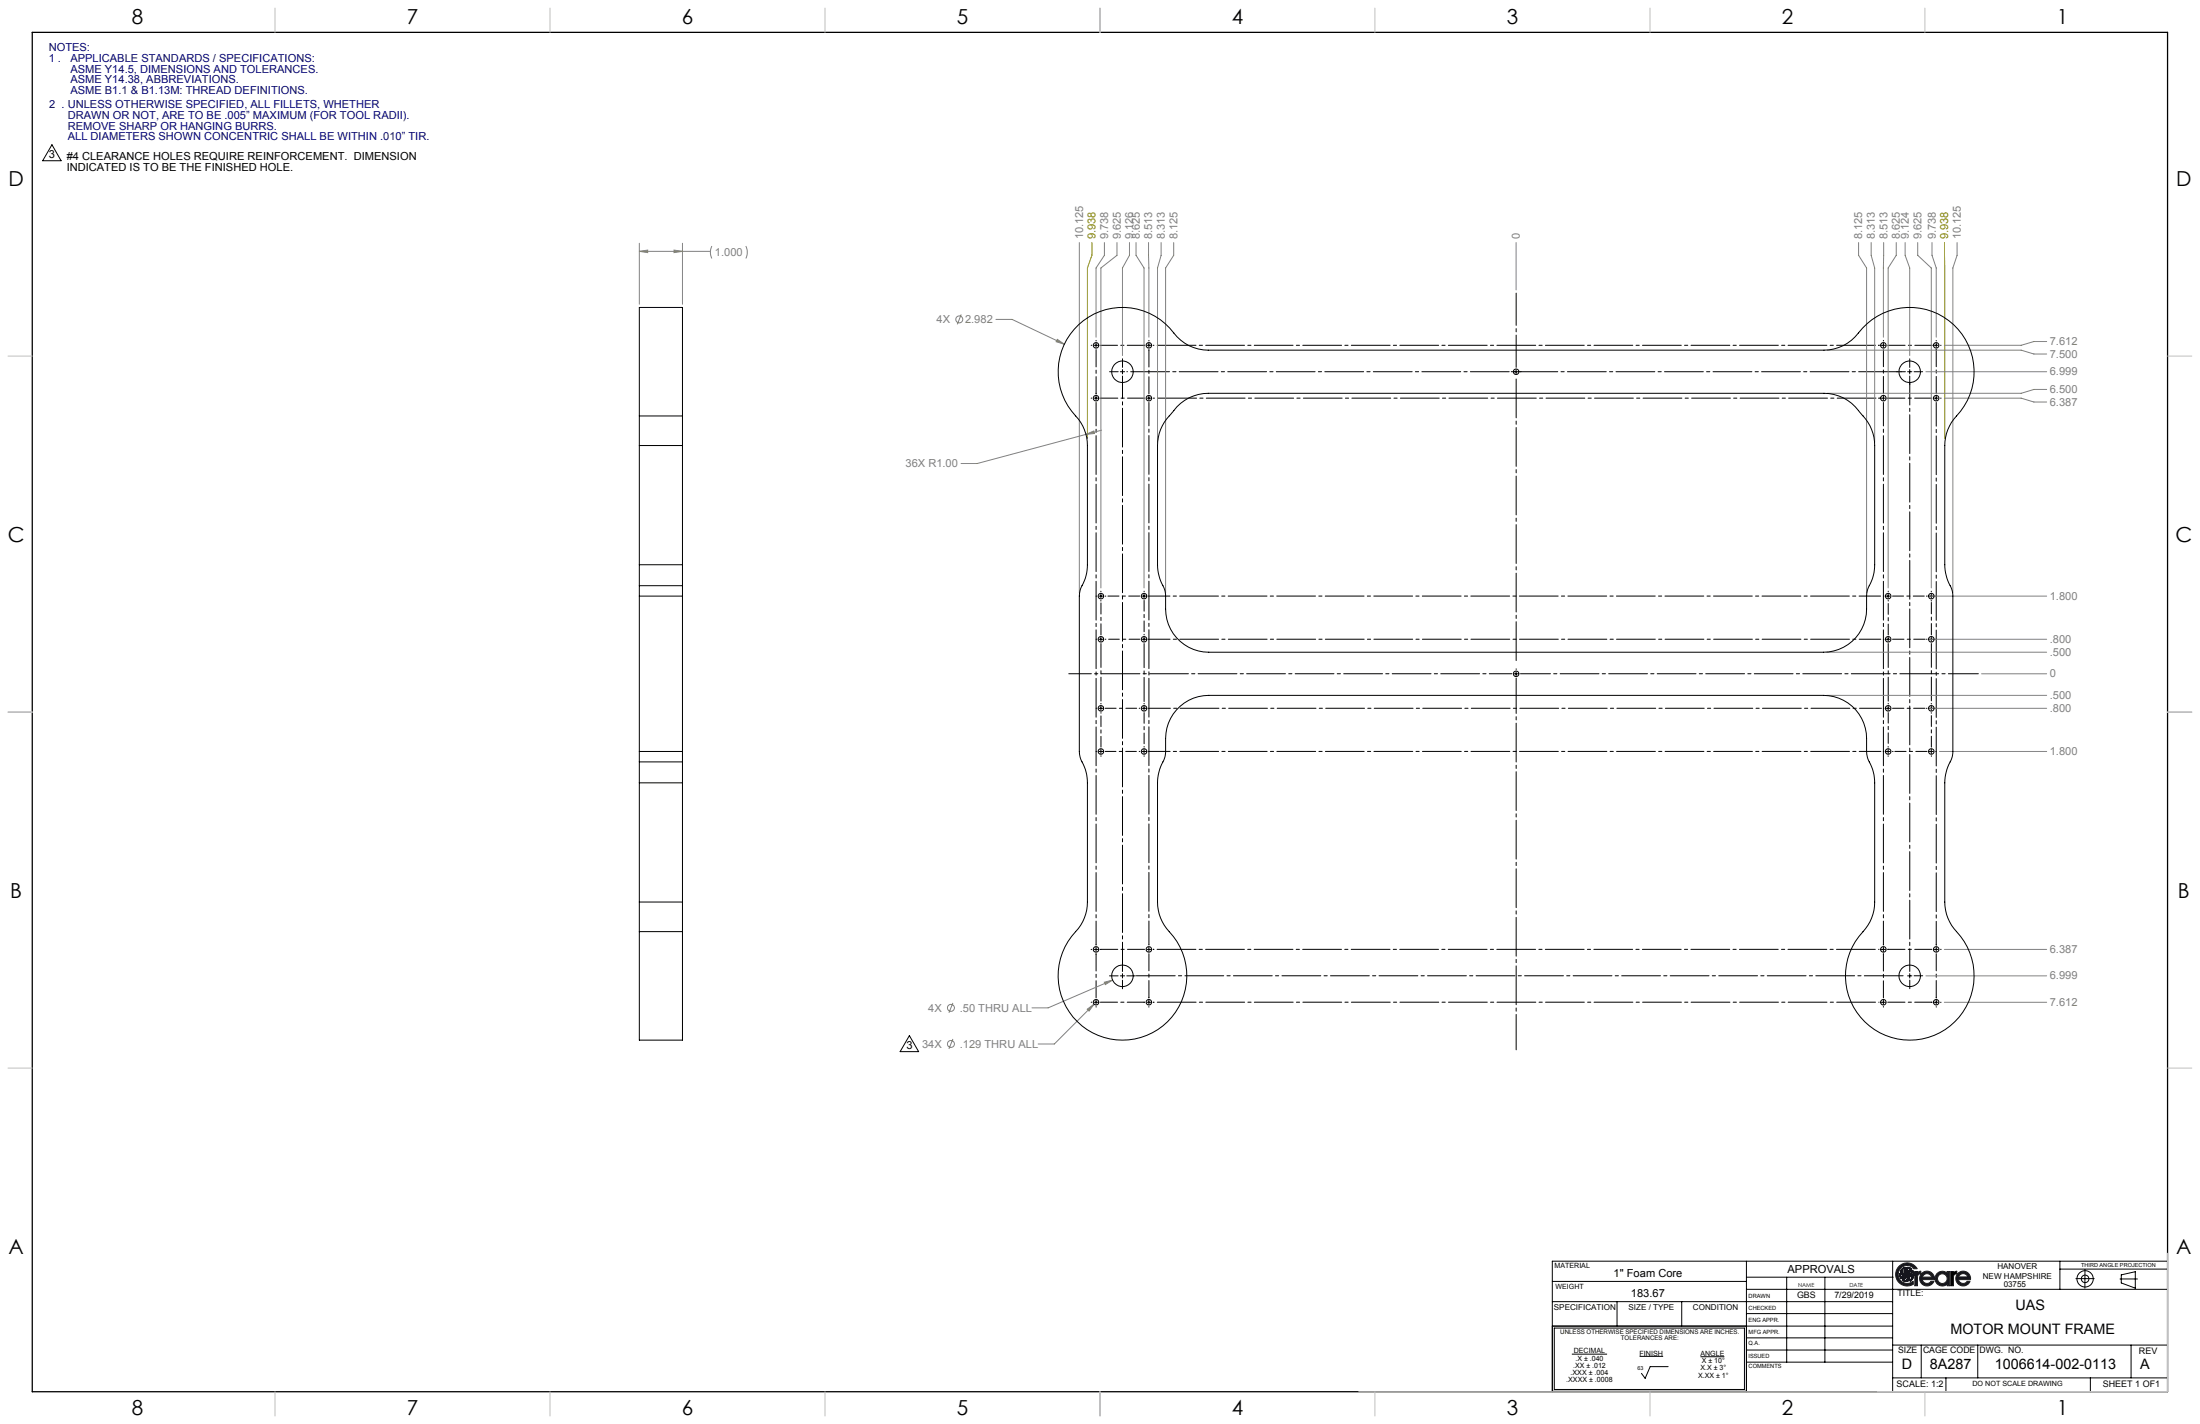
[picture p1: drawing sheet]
<svg xmlns="http://www.w3.org/2000/svg" width="864mm" height="559mm" viewBox="0 0 864 559" stroke-linecap="round" stroke-linejoin="round" font-family="sans-serif">
<g fill="none" stroke="#000" stroke-width=".39">
<path d="M685.6 494.9v51.2M743 494.9v51.2M808.6 494.9v11.1M808.6 498h42.3M818.4 498.3v7.2M850.9 494.9h-241.5v51.2M609.4 510.8h133.6M609.4 502.8h76.2M634.8 510.8v9.6M660.2 510.8v9.6M685.6 506h165.3M685.6 515.5h57.4"/>
<path d="M685.8 501.2h57.4M701.4 501.2v33.3M716.4 501.2v33.3M814.9 501.8h7.2M832.2 501.9h6.8M832.7 500.3l5.5-1.3v6.5l-5.5-2.1zM610.1 521.2h74.7v24.1h-74.7zM617 531.4h13.9M643.6 532.3h9.3M654.8 536.3h-7l-2 4.6-1.5-2M667.5 532.4h9.4M685.6 529.8h57.4"/>
<path d="M685.6 534.5h57.2M685.6 525h57.4M743 520.4h-133.6M743 527.8h107.9M754.2 527.8v12.9M776.4 527.8v12.9M836.5 527.8v12.9M609.4 546h76.2M743 540.7h107.9M763.9 540.7v5.4M820.6 540.7v5.4"/>
<circle cx="818.5" cy="501.9" r="3.2"/>
<circle cx="818.5" cy="501.8" r="1.48"/>
</g>
<g fill="none" stroke="#191924" stroke-width=".39">
<path d="M745.3 497a4.5 4.5 0 0 1 7.3 .9h-1.2a3.5 3.5 0 0 0-5-.4 3.5 3.5 0 0 0-.4 5 3.5 3.5 0 0 0 5 .3l.1 1.1a4.5 4.5 0 0 1-5.9-.9 4.5 4.5 0 0 1 .1-6zM745.7 500l.1 .9M745.8 500h.1M745.8 500l.4 .8M746.1 499.3l.1 .1M746.2 498.8l-.1 .1M746.2 498.8v.7M746.2 499.5l.9 1M746.2 498.7h.1M746.2 499.5v.1M746.2 499.7h.1M746.3 499.9h.1"/>
<path d="M746.4 498.2v.1M746.7 498.9l.1 .1M746.8 498.5v.8M746.8 499.3l.1 .1M746.8 498.2l-.1 .4M746.8 498.3v.1M746.9 499.4l.4 .5M746.9 498.2h-.1M747.2 499.8l.5 .3M747.2 497.7l-.7 .5-.3 .6M747.3 497.6h.1M747.3 497.7l-.4 .5"/>
<path d="M747.3 497.7h.1M747.5 499h.1M747.5 498.5v.1M747.6 498.3h.1M747.7 499.5h.1M747.7 498v.1M747.7 499.6h.1M747.8 497.8v.1M747.9 497.8a1.45 1.45 0 0 0 .4 2.3M747.9 497.7v.1M748.1 499.2l.3 .7 .1-.5M748.1 498.9v.1"/>
<path d="M748.2 498.5v.1M748.3 498.4h.1M748.4 497.5h-.2M748.6 497.3v.1M748.7 499.1h-.1M748.7 499.9h.1M748.7 497.9h.1M748.7 498.9l-.2 .6M748.8 498.9h-.1M748.8 499.5l-.1 .4M748.9 497.8l-.5 .4-.3 1.2M748.9 499.5h-.1"/>
<path d="M748.9 497.8h.1M749 499.4l-.1 .1M749.1 499.4l-.2 .1M749.2 497.3v.1M749.2 499.3l-.1 .1M749.2 498.5v.1M749.3 497.7h.1M749.3 497.4l.7 .3M749.3 497.4l-1.4 .3M749.4 498.4h.1M749.4 499.1h.9M749.4 499.1l-.3 .2"/>
<path d="M749.6 499.7h-.4M749.6 499.1h-.1M749.8 499.7h.1M749.8 498.3l-.1 .1M749.9 499.7l.5 .3M749.9 499.7l-1.2 .2M750 497.8h-1.1M750 497.8h.1M750.1 498.3v.1M750.1 499.1l.8 .3 .4 .8M750.2 499.9h.1M750.4 500h.1"/>
<path d="M750.4 498.4l.1 .1M750.4 498.4h-.8l-.8 .5M750.5 498.5l.4 .2M750.5 499.2h.1M750.7 498.5l.1 .2M750.9 498.7l.2 .3M750.9 499.5l.1 .1M750.9 498.8h.1M751 498.9l.1 .1M751.1 499.7h.1M751.1 499l.1 .2M751.2 499.2h.1"/>
<path d="M751.2 499.2l.1 .2M751.2 499.3l.1 .2M751.3 499.5h.1M751.3 499.5v.8M751.7 499h.9l.1 .4 1.3-.5v.9l-1 .4-.3 .6v3.7h-1zM754.3 499.8a2.86 2.86 0 0 1 3.4-.7 2.86 2.86 0 0 1 1.5 3h-4.5a1.44 1.44 0 0 0 1.5 1.5l1-.1 .8-.7h1.1a2.9 2.9 0 0 1-4.2 1.4 2.9 2.9 0 0 1-.6-4.4zM760.3 499.9a3.1 3.1 0 0 1 4.1-.5v-.4h1v5.5h-1l-.1-.5a2.94 2.94 0 0 1-3.9-.2 2.94 2.94 0 0 1-.1-3.9zM765.8 499h.9l.2 .4 1.2-.5v.9l-.9 .4-.4 .6v3.7h-.9zM768.5 499.8a2.84 2.84 0 0 1 3.4-.7 2.84 2.84 0 0 1 1.5 3h-4.6a1.92 1.92 0 0 0 1.5 1.5 1.92 1.92 0 0 0 1.9-.8h1.1a2.87 2.87 0 0 1-4.2 1.4 2.87 2.87 0 0 1-.6-4.4zM745.8 500.9l.3 .4M745.8 501l.1 .1M746 500.5v.1"/>
<path d="M746.1 501.4h.1M746.2 500.7v.1M746.2 500.8l.8 .4M746.3 500.9h.1M746.7 501.1h.1M746.8 500.3h.1M746.9 501.9h.1M747 502.4h.1M747 502.5l1.6 .3M747.1 502.4v.1M747.1 500.5h.1M747.1 500.5h.9"/>
<path d="M747.2 500.5h.1M747.3 501.9h.1M747.4 501.2h-.1M747.5 501.1h.1M747.6 501.8h.1M747.7 500.1h.6M747.7 502.8h.1M747.7 500.1h.1M747.8 502.8l.1 .1M747.9 501h-.1M747.9 501.7h-.1M747.9 500.5h-.1"/>
<path d="M748 500.5h.1M748 500.9h.1M748.1 500.8l-1.2 .4M748.1 502.4h.1M748.1 500.8h.1M748.3 500.6l-.2 .2M748.3 500.1h.1M748.3 500.6h.1M748.3 502.3v.1M748.4 500.3l-.4 .2M748.4 500.3h.1M748.4 500.3l-.1 .3"/>
<path d="M748.5 501.1l-.1 .1M748.5 501.1a1.37 1.37 0 0 1-2.2 .5l-.3-.4M748.5 501v.1M748.5 502.2h.1M748.5 500.9v.1M748.6 502.1l-.6 .4h-1M748.7 502h-.1M748.8 502.8l-.4 .1M748.8 501.8v.1M748.8 502.7v.1M748.8 501.7v.1M748.9 500.7l-.3-.4-.1 .6"/>
<path d="M748.9 500.7v.7l-.3 .7M748.9 500.7h.1M748.9 501.5h.1M749.1 500.4l.1 .1M749.3 500.1h.1M749.3 500.6l.2 .3M749.4 500.7l-.6-.5a1.23 1.23 0 0 1 1.5 .9M749.4 502.2h.1M749.4 500.8v.1M749.5 500.9v.1M749.5 501v.1a1.37 1.37 0 0 1-.7 1.6M749.5 501.8v.2"/>
<path d="M749.5 501.3l.1 .1M749.6 501.5l-.1 .1M749.6 500.2h.1M749.8 502.6h.1M749.8 500.4h.1M750.2 502.1l-.4 .4M750.2 502v.1M750.2 500.9h.1M750.3 501.1l-.1 .9M750.3 501.1h.1M750.3 501.8v.1M750.4 500l.1 .1a1.39 1.39 0 0 1 .1 2"/>
<path d="M750.7 502l-.8 .6M750.7 500.3v.1M750.8 501.8h-.1M750.8 500.5l.1 .2M750.9 501.6h.1M750.9 500.9l.1 .1M751 501.3h-.1M751 504h.1M751.3 500.2h.1M751.3 500.3h.1M755.1 500.3a1.83 1.83 0 0 1 3.1 .9h-3.6zM765.8 504.5h.1"/>
<path d="M769.4 500.3a1.9 1.9 0 0 1 3 .8h-3.6zM772.3 502.8h.1"/>
<circle cx="762.5" cy="501.7" r="1.9"/>
</g>
<path d="M12.7 12.7h838.2v533.4h-838.2z" fill="none" stroke="#000" stroke-width=".5"/>
<g fill="none" stroke="#c0c0c0" stroke-width=".39">
<path d="M108 3.2v9.5M215.9 3.2v9.5M323.8 3.2v9.5M431.8 3.2v9.5M539.7 3.2v9.5M647.7 3.2v9.5M755.6 3.2v9.5M3.1 139.7h9.6M850.9 139.7h9.5M3.1 279.4h9.6M850.9 279.4h9.5M3.1 419.1h9.6"/>
<path d="M850.9 419.1h9.5M850.9 491.8v54.3h-317.5M108 546.1v9.6M215.9 546.1v9.6M323.8 546.1v9.6M431.8 546.1v9.6M539.7 546.1v9.6M647.7 546.1v9.6M755.6 546.1v9.6"/>
</g>
<path d="M765.8 499h.9l.2 .4 1.2-.5v.9l-.8 .3-.5 .7v3.7h-1z" fill-rule="evenodd" fill="#000"/>
<g fill="#191924">
<path d="M745.3 497.1a4.5 4.5 0 0 0-.1 5.9 4.5 4.5 0 0 0 5.9 .9l-.1-1.1-.7 .4a3.5 3.5 0 0 1-4.7-1.3 3.5 3.5 0 0 1 1-4.7 3.5 3.5 0 0 1 4.8 .7h1.2a4.5 4.5 0 0 0-7.3-.8zM751.7 499v5.5h1v-3.7l.5-.7 .8-.3v-.9l-1.2 .5-.2-.4zM746.4 498.3l-.3 1 .3 .7 1.1 .6 .9-.3-.6 .7-.8 .2-.7-.3-.6-.9 .4 1.4 .7 .5h.7l1-1a.3 .3 0 0 1 .1-.4 .3 .3 0 0 1 .4 .1 .3 .3 0 0 1-.1 .4l-.4 1.2-1.5 .3 1.4 .4 .9-.5 .2-1.3-.7-1 .9 .2 .5 .6 .1 .8-.5 .9 .6-.4 .6-.9-.3-1-.9-.6-1.1 .2 .5-.6 .9-.3 .8 .4 .4 .9v-.8l-.4-.8-.8-.4-1.1 .4-.4 .6a.3 .3 0 0 1-.1 .4 .3 .3 0 0 1-.4 0 .3 .3 0 0 1 0-.4l.5-1.3 1.4-.2-.8-.5-1.3 .5-.4 1.2 .8 1.1-.9-.1-.6-.7-.1-.7 .6-1z" fill-rule="evenodd"/>
<path d="M755.2 500.3l.8-.4h1l.9 .6 .3 .6-3.6 .1zM754.3 499.7l-.7 1.2-.1 1 .4 1.2 .6 .8 1 .6 1.3 .1 1.9-1 .4-.8h-1.1l-.8 .7-1 .1-1.1-.5-.5-.9 4.7-.1-.2-1.5-.8-1.1-1.1-.6-1-.1-.9 .2zM769.2 500.4l.6-.4 1.2-.2 .8 .4 .6 .9h-3.6zM768.4 499.9l-.5 .9-.1 1.2 .3 1.2 .7 .8 .9 .5 1.3 .1 1.2-.4 .9-.9 .2-.5h-1.1l-.9 .8h-1.3l-.9-.7-.3-.8h4.7l-.1-1.4-1.1-1.3-1.1-.5h-1.1zM760.6 501.7a1.91 1.91 0 0 1 3.8 0 1.91 1.91 0 0 1-3.8 0zM760.6 499.6l-.8 1.1-.2 .8 .5 2 .9 .8 1 .3 1.4-.1 .8-.5 .2 .5h1v-5.5h-1l-.2 .5-.8-.5-1.4-.1z" fill-rule="evenodd"/>
</g>
<g fill="none" stroke="#808080" stroke-width=".39">
<path d="M251 98.6l3.2-.5v1zM251 95.5v23.9M251 98.6h27.9M264.6 98.1l3.3 .5-3.3 .5zM267.9 95.5v23.9M279.4 96.6l-.5 1.9 .1 1.7 .4 1.2M292.8 96.6l.5 1.9v1.3l-.5 1.6M423.7 95.2v137.5M433.5 95.2v5l-3.3 5v27.1M438.5 95.2v5l-6.3 5v125.5M443.4 95.2v5l-2.8 5v34.3M445.9 95.2v5l3.2 5v125.5"/>
<path d="M450.8 95.2l.2 37.1M455.8 95.2v5l-1.4 5v68.3M460.7 95.2v5l-3.1 5v127.5M595.1 95.2v18.6M729.6 95.2v5l3.1 5v127.5M734.5 95.2v5l1.4 5v68.3M739.4 95.2l-.1 37.1M744.4 95.2v5l-3.2 5v125.5M747.9 95.2v5l1.8 5v34.3M752.8 95.2v5l5.3 5v125.5M758.4 95.2v5l1.7 5v27.1M768.2 95.2v5l-1.6 5v127.5"/>
<path d="M377.3 123.4l-1.5 3.9M390.9 125.3h6.4l20.5 9.8M415 133.2l2.8 1.9-3.2-1zM717.3 137.4h76.1l5 1.5h5M803.4 134h-5l-5 1.5h-30.2M756 145.9h47.4M763.2 156.2h30.2l5 1.6h5M803.4 152.8h-5l-5 1.5h-76.1M426.3 170.5l3.1-1.4 .2 1zM426.3 170.5l-42.7 11.4h-6.3M432.4 168.8l-6.1 1.7M756.6 233.9h46.8"/>
<path d="M717.1 255.9h86.3M757 250.9h46.4M717.1 272.9h86.3M756.9 278h46.5M777.8 264.4h25.6M761.3 294.9h42.1M763.2 372.6h40.2M374.1 393.6l-1.6 3.8M426.8 396l2.7-1.9-2 2.7zM429.5 394.1l-15.6 15.6h-6.4M433.5 385.4l3.2-.8-2.8 1.8zM436.7 384.6l-25.3 10.9h-6.3"/>
<path d="M756 382.9h47.4M763.2 393.3h40.2M374.1 407.7l-1.6 3.9"/>
<circle cx="376.6" cy="125.3" r="1.36"/>
<circle cx="373.3" cy="395.5" r="1.36"/>
<circle cx="373.3" cy="409.7" r="1.36"/>
</g>
<path d="M749.7 381.2v-231.2" fill="none" stroke="#000" stroke-width=".39" stroke-dasharray="15.2 1.3 1.3 1.3" stroke-dashoffset="6.3"/>
<path d="M748 382.9h-302.8" fill="none" stroke="#000" stroke-width=".39" stroke-dasharray="15.2 1.3 1.3 1.3" stroke-dashoffset="-.9"/>
<g fill="none" stroke="#000" stroke-width=".39" stroke-dasharray="15.2 1.3 1.3 1.3">
<path d="M428.6 135.5h-.3M430.3 133.8v-.2M449.3 135.5h-.2M451 133.8v-.2M451 137.2v.2M737.6 135.5h-.2M739.3 133.8v-.2M428.6 156.2h-.3M430.3 154.5v-.2M432 156.2h.2M438.9 145.9h-3.3M440.6 144.2v-3.4"/>
<path d="M593.5 145.9h-.3M596.9 145.9h.2M737.6 156.2h-.2M739.3 154.5v-.2M741 156.2h.3M761.8 156.2h.2M449.1 232.2v-.2M739.5 233.9h-.2M741.2 232.2v-.2M741.2 235.6v.2M430.5 250.8h-.3M433.9 250.8h.2"/>
<path d="M449.1 249.1v-.2M739.5 250.8h-.2M756.5 250.8h-.3M759.8 250.8h.3M430.5 277.9h-.3M432.2 276.2v-.2M432.2 279.6v.3M447.4 277.9h-.2M449.1 276.2v-.2M595.2 262.7v-.2M739.5 277.9h-.2M741.2 276.2v-.2"/>
<path d="M430.5 294.9h-.3M432.2 296.6v.2M447.4 294.9h-.2M449.1 293.2v-.3M449.1 296.6v.2M758.1 296.6v.2M759.8 294.9h.3M451 370.8v-.2M452.7 372.5h.2M739.3 370.8v-.2M739.3 374.2v.3M741 372.5h.3"/>
<path d="M760.1 370.8v-.2M761.8 372.5h.2M428.6 393.3h-.3M430.3 395v.2M739.3 395v.2M749.7 384.6v3.4M751.4 382.9h3.3"/>
</g>
<path d="M440.6 147.6v231M593.5 264.4h-174" fill="none" stroke="#000" stroke-width=".39" stroke-dasharray="15.2 1.3 1.3 1.3" stroke-dashoffset="6.4"/>
<path d="M442.3 145.9h304.1M737.6 372.5h-284.9" fill="none" stroke="#000" stroke-width=".39" stroke-dasharray="15.2 1.3 1.3 1.3" stroke-dashoffset="-1.5"/>
<g fill="none" stroke="#000" stroke-width=".39" stroke-dasharray="15.2 1.3 1.3 1.3" stroke-dashoffset="8.5">
<path d="M430.3 137.2v17.4M432 135.5h17.2M739.3 137.2v17.2M449.3 156.2h-17.2M451 154.5v-17.2M758.4 156.2h-17.4M449.3 372.5h-17.2M451 374.2v17.3M758.4 372.5h-17.4M760.1 374.2v17.3M430.3 391.6v-17.3M432 393.3h17.2"/>
<path d="M739.3 391.6v-17.2M741 393.3h17.4"/>
</g>
<path d="M737.6 393.3h-284.7" fill="none" stroke="#000" stroke-width=".39" stroke-dasharray="15.2 1.3 1.3 1.3" stroke-dashoffset="-1.4"/>
<path d="M741 135.5h17.5M760.1 154.5v-17.4" fill="none" stroke="#000" stroke-width=".39" stroke-dasharray="15.2 1.3 1.3 1.3" stroke-dashoffset="8.4"/>
<path d="M760.1 157.9v213M432.2 252.5v22.6M758.1 252.5v22.5" fill="none" stroke="#000" stroke-width=".39" stroke-dasharray="15.2 1.3 1.3 1.3" stroke-dashoffset="5.9"/>
<path d="M452.7 135.5h285" fill="none" stroke="#000" stroke-width=".39" stroke-dasharray="15.2 1.3 1.3 1.3" stroke-dashoffset="-1.6"/>
<path d="M451 157.9v212.7" fill="none" stroke="#000" stroke-width=".39" stroke-dasharray="15.2 1.3 1.3 1.3" stroke-dashoffset="6.1"/>
<path d="M452.7 156.2h285.5" fill="none" stroke="#000" stroke-width=".39" stroke-dasharray="15.2 1.3 1.3 1.3" stroke-dashoffset="-1.8"/>
<path d="M430.3 157.9v212.8M739.3 157.9v212.8" fill="none" stroke="#000" stroke-width=".39" stroke-dasharray="15.2 1.3 1.3 1.3" stroke-dashoffset="6"/>
<path d="M450.8 250.8h287.5M450.8 294.9h287.5" fill="none" stroke="#000" stroke-width=".39" stroke-dasharray="15.2 1.3 1.3 1.3" stroke-dashoffset="6.7"/>
<path d="M449.1 235.6v12.3M447.4 250.8h-12.2M741.2 249.1v-12.3M433.9 277.9h12.3M449.1 279.6v12.3M432.2 293.2v-12.3M433.9 294.9h12.2M758.1 293.2v-12.4" fill="none" stroke="#000" stroke-width=".39" stroke-dasharray="15.2 1.3 1.3 1.3" stroke-dashoffset="11"/>
<path d="M450.8 277.9h287.8" fill="none" stroke="#000" stroke-width=".39" stroke-dasharray="15.2 1.3 1.3 1.3" stroke-dashoffset="6.6"/>
<path d="M449.1 252.5v22.8M741.2 252.5v22.6" fill="none" stroke="#000" stroke-width=".39" stroke-dasharray="15.2 1.3 1.3 1.3" stroke-dashoffset="5.8"/>
<path d="M447.4 233.9h-12.5M742.9 233.9h12.5M432.2 249.1v-12.5" fill="none" stroke="#000" stroke-width=".39" stroke-dasharray="15.2 1.3 1.3 1.3" stroke-dashoffset="10.9"/>
<path d="M450.8 233.9h287.4" fill="none" stroke="#000" stroke-width=".39" stroke-dasharray="15.2 1.3 1.3 1.3" stroke-dashoffset="6.8"/>
<path d="M758.1 249.1v-12.7M742.9 277.9h12.7M756.5 294.9h-12.7" fill="none" stroke="#000" stroke-width=".39" stroke-dasharray="15.2 1.3 1.3 1.3" stroke-dashoffset="10.8"/>
<path d="M741.2 279.6v12.1" fill="none" stroke="#000" stroke-width=".39" stroke-dasharray="15.2 1.3 1.3 1.3" stroke-dashoffset="11.1"/>
<path d="M742.9 250.8h12.8" fill="none" stroke="#000" stroke-width=".39" stroke-dasharray="15.2 1.3 1.3 1.3" stroke-dashoffset="10.7"/>
<path d="M595.2 144.2v-29.2" fill="none" stroke="#000" stroke-width=".39" stroke-dasharray="15.2 1.3 1.3 1.3" stroke-dashoffset="2.6"/>
<path d="M595.2 147.5v112.9" fill="none" stroke="#000" stroke-width=".39" stroke-dasharray="15.2 1.3 1.3 1.3" stroke-dashoffset="-1.2"/>
<path d="M595.2 266.1v145.9" fill="none" stroke="#000" stroke-width=".39" stroke-dasharray="15.2 1.3 1.3 1.3" stroke-dashoffset="1.4"/>
<path d="M596.9 264.4h179.7" fill="none" stroke="#000" stroke-width=".39" stroke-dasharray="15.2 1.3 1.3 1.3" stroke-dashoffset="3.5"/>
<g fill="none" stroke="#000" stroke-width=".39">
<path d="M20.4 56.8l3.6 6.3h-7.2zM429.4 135.5h1.7M430.2 134.7v1.6M450.1 135.5h1.7M451 134.7v1.6M738.5 135.5h1.7M739.3 134.7v1.6M758.1 135.5h.3M759.2 135.5h1.7M760.1 133.6v.2M760.1 134.7v1.6M760.1 137.2v.2"/>
<path d="M761.8 135.5h.2M429.4 156.2h1.7M430.2 155.4v1.7M439.8 145.9h1.7M440.6 145v1.7M450.1 156.2h1.7M451 155.4v1.7M594.3 145.9h1.7M595.1 145v1.7M738.5 156.2h1.7M739.3 155.4v1.7M744.6 145.9h3.4"/>
<path d="M748.8 145.9h1.7M749.7 140.8v3.4M749.7 145v1.7M749.7 147.6v3.4M751.3 145.9h3.4M759.2 156.2h1.7M760.1 155.4v1.7M430.2 233.9h.3M431.3 233.9h1.7M432.2 232v.2M432.2 233.1v1.7M432.2 235.6v.3"/>
<path d="M433.8 233.9h.3M448.2 233.9h1.7M449.1 233.1v1.7M740.3 233.9h1.7M741.2 233.1v1.7M756.2 233.9h.2M757.3 233.9h1.7M758.1 232v.2M758.1 233.1v1.7M758.1 235.6v.3M759.8 233.9h.3M431.3 250.9h1.7"/>
<path d="M432.2 250v1.7M448.2 250.9h1.7M449.1 250v1.7M740.3 250.9h1.7M741.2 250v1.7M757.3 250.9h1.7M758.1 250v1.7M431.3 278h1.7M432.2 277.1v1.7M448.2 278h1.7M449.1 277.1v1.7M594.3 264.4h1.7"/>
<path d="M595.1 263.6v1.7M740.3 278h1.7M741.2 277.1v1.7M756.2 278h.2M757.3 278h1.7M758.1 276v.3M758.1 277.1v1.7M758.1 279.6v.3M759.8 278h.3M431.3 294.9h1.7M432.2 294v1.7M448.2 294.9h1.7"/>
<path d="M449.1 294v1.7M739.2 294.9h.3M740.3 294.9h1.7M741.2 292.9v.3M741.2 294v1.7M741.2 296.6v.2M742.9 294.9h.2M757.3 294.9h1.7M758.1 294v1.7M428.3 372.6h.3M429.4 372.6h1.7M430.2 370.6v.3"/>
<path d="M430.2 371.7v1.7M430.2 374.3v.2M431.9 372.6h.3M440.6 377.9v3.3M450.1 372.6h1.7M451 371.7v1.7M738.5 372.6h1.7M739.3 371.7v1.7M759.2 372.6h1.7M760.1 371.7v1.7M429.4 393.3h1.7M430.2 392.5v1.7"/>
<path d="M435.5 382.9h3.4M439.8 382.9h1.7M440.6 382.1v1.7M440.6 384.6v3.4M442.3 382.9h3.4M449.1 393.3h.2M450.1 393.3h1.7M451 391.4v.2M451 392.5v1.7M451 395v.2M452.7 393.3h.2M738.5 393.3h1.7"/>
<path d="M739.3 392.5v1.7M748.8 382.9h1.7M749.7 382.1v1.7M758.1 393.3h.3M759.2 393.3h1.7M760.1 391.4v.2M760.1 392.5v1.7M760.1 395v.2M761.8 393.3h.2M357 406.4l3.6 6.3h-7.3z"/>
</g>
<path d="M428.6 95.2v5l-1.7 5v66.8M763.3 95.2l.1 76.8" fill="none" stroke="#808000" stroke-width=".39"/>
<path d="M426.8 396l.7 .8 2-2.7zM433.5 385.4l.4 1 2.8-1.8zM415 133.2l-.4 .9 3.2 1zM426.3 170.5l3.3-.4-.2-1zM264.6 98.1l3.3 .5-3.3 .5zM251 98.6l3.2-.5v1z" fill="#808080"/>
<g fill="none" stroke="#000" stroke-width=".39">
<path d="M423.4 127.4a25.5 25.5 0 0 1 38.6 4.8 16.7 16.7 0 0 0 12.3 5.2h241.7a16.8 16.8 0 0 0 13.5-6.7 25.3 25.3 0 0 1 37.1-3.5 25.3 25.3 0 0 1 .4 37.2l-.9 1.3a17 17 0 0 0-2.7 9.1v46.8a23.6 23.6 0 0 0 2.9 10.2l.3 1.6v62l-.6 2.6a18.5 18.5 0 0 0-2.6 9.2v46.8a18.4 18.4 0 0 0 6.2 13.5 25.3 25.3 0 0 1-4 34.9 25.3 25.3 0 0 1-35-2.9 25.3 25.3 0 0 1 1.7-35.1 16.9 16.9 0 0 0 3.6-10.4v-46.8a19.2 19.2 0 0 0-2.8-9.7l-.4-2.6a22.9 22.9 0 0 0-1.9-13 16.9 16.9 0 0 0-15-9h-241.3a17 17 0 0 0-16.9 16.9v5.6l-.6 2.6a18.5 18.5 0 0 0-2.6 9.2v46.8a18.4 18.4 0 0 0 6.2 13.5 25.3 25.3 0 0 1-4 34.9 25.3 25.3 0 0 1-35.1-2.9 25.3 25.3 0 0 1 1.8-35.1 17.1 17.1 0 0 0 3.6-10.4v-46.8a19.2 19.2 0 0 0-2.8-9.7l-.4-2.6v-61.5a11.9 11.9 0 0 1 2-5.5l.9-3.1 .3-3.2v-46.8a16.9 16.9 0 0 0-4.7-11.6 25.3 25.3 0 0 1 1.2-35.8zM462 159.6a16.9 16.9 0 0 1 12.3-5.3h241.7a18.7 18.7 0 0 1 14.8 8.4 16.8 16.8 0 0 1 5.1 12.1v46.8a19.2 19.2 0 0 1-2.8 9.7l-.4 2.6a22.9 22.9 0 0 1-1.9 13 16.9 16.9 0 0 1-15 9h-241.3a17 17 0 0 1-16.9-16.9v-5.6l-.6-2.6a18.5 18.5 0 0 1-2.6-9.2v-46.8a19.9 19.9 0 0 1 6.2-13.4zM251 163.2v-42.6h16.9v42.6M251 163.2v11.6M251 163.2h16.9M251 174.8h16.9M251 174.8v46.8M267.9 163.2v11.6M267.9 174.8v46.8M251 229.8v4.1M251 221.6v8.2M251 233.9h16.9"/>
<path d="M251 233.9v61M251 229.8h16.9M251 221.6h16.9M267.9 229.8v4.1M267.9 221.6v8.2M267.9 233.9v61M251 294.9v4.1M251 299v8.2M251 294.9h16.9M251 299h16.9M267.9 294.9v4.1M267.9 299v8.2"/>
<path d="M251 307.2v46.8M251 307.2h16.9M267.9 307.2v46.8M251 354v11.6M251 354h16.9M267.9 354v11.6M251 365.6v42.6h16.9v-42.6M251 365.6h16.9"/>
<circle cx="430.3" cy="135.5" r="1.09"/>
<circle cx="451" cy="135.5" r="1.09"/>
<circle cx="739.3" cy="135.5" r="1.09"/>
<circle cx="760" cy="135.5" r="1.08"/>
<circle cx="430.2" cy="156.3" r="1.1"/>
<circle cx="440.6" cy="145.9" r="4.2"/>
<circle cx="451" cy="156.3" r="1.1"/>
<circle cx="595.1" cy="145.9" r="1.09"/>
<circle cx="739.3" cy="156.3" r="1.1"/>
<circle cx="749.7" cy="145.9" r="4.2"/>
<circle cx="760.1" cy="156.3" r="1.09"/>
<circle cx="432.1" cy="233.9" r="1.1"/>
<circle cx="449.1" cy="233.9" r="1.1"/>
<circle cx="741.2" cy="233.9" r="1.1"/>
<circle cx="758.1" cy="233.9" r="1.1"/>
<circle cx="432.1" cy="250.9" r="1.1"/>
<circle cx="449.1" cy="250.9" r="1.1"/>
<circle cx="741.2" cy="250.9" r="1.1"/>
<circle cx="758.1" cy="250.9" r="1.1"/>
<circle cx="432.2" cy="278" r="1.09"/>
<circle cx="449.1" cy="278" r="1.09"/>
<circle cx="595.1" cy="264.4" r="1.09"/>
<circle cx="741.2" cy="278" r="1.09"/>
<circle cx="758.1" cy="278" r="1.09"/>
<circle cx="432.2" cy="294.9" r="1.09"/>
<circle cx="449.1" cy="294.9" r="1.09"/>
<circle cx="741.2" cy="294.9" r="1.09"/>
<circle cx="758.1" cy="294.9" r="1.09"/>
<circle cx="430.2" cy="372.6" r="1.1"/>
<circle cx="451" cy="372.6" r="1.1"/>
<circle cx="739.3" cy="372.6" r="1.1"/>
<circle cx="760.1" cy="372.6" r="1.09"/>
<circle cx="430.3" cy="393.3" r="1.09"/>
<circle cx="440.6" cy="382.9" r="4.2"/>
<circle cx="451" cy="393.3" r="1.09"/>
<circle cx="739.3" cy="393.3" r="1.09"/>
<circle cx="749.7" cy="382.9" r="4.2"/>
<circle cx="760" cy="393.3" r="1.08"/>
</g>
<g font-size="8.1">
<text x="51.7" y="9.3">8</text>
<text x="159.7" y="9.3">7</text>
<text x="267.6" y="9.3">6</text>
<text x="375.5" y="9.3">5</text>
<text x="483.5" y="9.3">4</text>
<text x="591.4" y="9.3">3</text>
<text x="699.4" y="9.3">2</text>
<text x="807.3" y="9.3">1</text>
<text x="3.3" y="72.8">D</text>
<text x="854.2" y="72.8">D</text>
<text x="3" y="212.5">C</text>
<text x="853.9" y="212.5">C</text>
<text x="4" y="352.2">B</text>
<text x="854.9" y="352.2">B</text>
<text x="3.3" y="491.9">A</text>
<text x="854.2" y="491.9">A</text>
<text x="51.7" y="555.4">8</text>
<text x="159.7" y="555.4">7</text>
<text x="267.6" y="555.4">6</text>
<text x="375.5" y="555.4">5</text>
<text x="483.5" y="555.4">4</text>
<text x="591.4" y="555.4">3</text>
<text x="699.4" y="555.4">2</text>
<text x="807.3" y="555.4">1</text>
</g>
<g font-size="5.6">
<text x="791.2" y="514.1">UAS</text>
<text x="765.6" y="523.6">MOTOR MOUNT FRAME</text>
<text x="746.5" y="537.3">D</text>
<text x="757.6" y="537.3">8A287</text>
<text x="783" y="537.3">1006614-002-0113</text>
<text x="840.1" y="537.3">A</text>
</g>
<g font-size="4.4" fill="#000080">
<text x="19.1" y="20.2">NOTES:</text>
<text x="19.1" y="24.3">1 .</text>
<text x="27.6" y="28.5">ASME Y14.5, DIMENSIONS AND TOLERANCES.</text>
<text x="27.6" y="24.3">APPLICABLE STANDARDS / SPECIFICATIONS:</text>
<text x="27.6" y="32.7">ASME Y14.38, ABBREVIATIONS.</text>
<text x="27.6" y="36.9">ASME B1.1 &amp; B1.13M: THREAD DEFINITIONS.</text>
<text x="19.3" y="42.5">2 . UNLESS OTHERWISE SPECIFIED, ALL FILLETS, WHETHER</text>
<text x="26.6" y="46.7">DRAWN OR NOT, ARE TO BE .005” MAXIMUM (FOR TOOL RADII).</text>
<text x="26.6" y="50.9">REMOVE SHARP OR HANGING BURRS.</text>
<text x="26.6" y="55">ALL DIAMETERS SHOWN CONCENTRIC SHALL BE WITHIN .010” TIR.</text>
</g>
<g font-size="4.4">
<text x="19.2" y="62.1">3</text>
<text x="26.2" y="62.8">#4 CLEARANCE HOLES REQUIRE REINFORCEMENT. DIMENSION</text>
<text x="26.2" y="67">INDICATED IS TO BE THE FINISHED HOLE.</text>
<text x="355.8" y="411.7">3</text>
<text x="633.4" y="501">1&quot; Foam Core</text>
<text x="701.7" y="499.6">APPROVALS</text>
<text x="640.2" y="509.1">183.67</text>
</g>
<g font-size="4.4" fill="#808080">
<text x="425.2" y="93.9" transform="rotate(-90 425.2 93.9)">10.125</text>
<text x="435" y="93.9" transform="rotate(-90 435 93.9)">9.738</text>
<text x="439.9" y="93.9" transform="rotate(-90 439.9 93.9)">9.625</text>
<text x="444.9" y="93.9" transform="rotate(-90 444.9 93.9)">9.126</text>
<text x="447.4" y="93.9" transform="rotate(-90 447.4 93.9)">8.625</text>
<text x="452.3" y="93.9" transform="rotate(-90 452.3 93.9)">8.513</text>
<text x="457.3" y="93.9" transform="rotate(-90 457.3 93.9)">8.313</text>
<text x="462.2" y="93.9" transform="rotate(-90 462.2 93.9)">8.125</text>
<text x="596.6" y="93.9" transform="rotate(-90 596.6 93.9)">0</text>
<text x="731" y="93.9" transform="rotate(-90 731 93.9)">8.125</text>
<text x="736" y="93.9" transform="rotate(-90 736 93.9)">8.313</text>
<text x="740.9" y="93.9" transform="rotate(-90 740.9 93.9)">8.513</text>
<text x="745.8" y="93.9" transform="rotate(-90 745.8 93.9)">8.625</text>
<text x="749.3" y="93.9" transform="rotate(-90 749.3 93.9)">9.124</text>
<text x="754.3" y="93.9" transform="rotate(-90 754.3 93.9)">9.625</text>
<text x="759.9" y="93.9" transform="rotate(-90 759.9 93.9)">9.738</text>
<text x="769.7" y="93.9" transform="rotate(-90 769.7 93.9)">10.125</text>
<text x="280.7" y="100.4">1.000</text>
<text x="367.7" y="126.8">4X</text>
<text x="378.8" y="126.8">2.982</text>
<text x="804.6" y="135.4">7.612</text>
<text x="804.6" y="140.4">7.500</text>
<text x="804.6" y="147.3">6.999</text>
<text x="804.6" y="154.3">6.500</text>
<text x="804.6" y="159.2">6.387</text>
<text x="355.4" y="183.3">36X R1.00</text>
<text x="804.6" y="235.4">1.800</text>
<text x="804.6" y="252.3">.800</text>
<text x="804.6" y="257.4">.500</text>
<text x="804.6" y="265.9">0</text>
<text x="804.6" y="274.3">.500</text>
<text x="804.6" y="279.4">.800</text>
<text x="804.6" y="296.3">1.800</text>
<text x="804.6" y="374">6.387</text>
<text x="804.6" y="384.4">6.999</text>
<text x="804.6" y="394.7">7.612</text>
<text x="364.4" y="396.9">4X</text>
<text x="376.8" y="396.9">.50 THRU ALL</text>
<text x="361.9" y="411.1">34X</text>
<text x="376.8" y="411.1">.129 THRU ALL</text>
</g>
<g font-size="4.4" fill="#808000">
<text x="430.1" y="93.9" transform="rotate(-90 430.1 93.9)">9.938</text>
<text x="764.8" y="93.9" transform="rotate(-90 764.8 93.9)">9.938</text>
</g>
<g font-size="3.5">
<text x="705.4" y="509.4">GBS</text>
<text x="720.1" y="509.3">7/29/2019</text>
<text x="744.9" y="508.7">TITLE:</text>
<text x="745.1" y="531">SIZE</text>
<text x="754.9" y="531">CAGE CODE</text>
<text x="777.1" y="531">DWG. NO.</text>
<text x="839.7" y="531.3">REV</text>
<text x="744.5" y="544.3">SCALE: 1:2</text>
<text x="825.4" y="544.3">SHEET 1 OF1</text>
</g>
<g font-size="3.2">
<text x="778.3" y="501.8">NEW HAMPSHIRE</text>
<text x="784.1" y="498.1">HANOVER</text>
<text x="786.5" y="505">03755</text>
<text x="610" y="514.2">SPECIFICATION</text>
<text x="639.3" y="514.2">SIZE / TYPE</text>
<text x="664.6" y="514.2">CONDITION</text>
</g>
<g font-size="2.8">
<text x="610.3" y="497.7">MATERIAL</text>
<text x="610.7" y="506">WEIGHT</text>
<text x="617.8" y="531.1">DECIMAL</text>
<text x="618.4" y="533.9">.X ± .040</text>
<text x="643.6" y="531.9">FINISH</text>
<text x="667.5" y="532.1">ANGLE</text>
<text x="616.5" y="539.5">.XXX ± .004</text>
<text x="617.5" y="536.7">.XX ± .012</text>
<text x="667.5" y="537.7">X.X ± 3°</text>
<text x="668.1" y="534.9">X ± 10°</text>
<text x="614.8" y="542.4">.XXXX ± .0008</text>
<text x="666.6" y="540.6">X.XX ± 1°</text>
<text x="774.3" y="544.1">DO NOT SCALE DRAWING</text>
</g>
<g font-size="2.5">
<text x="612.5" y="523.5">UNLESS OTHERWISE SPECIFIED DIMENSIONS ARE INCHES.</text>
<text x="636.3" y="526">TOLERANCES ARE:</text>
</g>
<g font-size="2.3">
<text x="686.4" y="509.2">DRAWN</text>
<text x="686.4" y="514.2">CHECKED</text>
<text x="686.4" y="518.8">ENG APPR.</text>
<text x="686.4" y="523.5">MFG APPR.</text>
<text x="686.4" y="527.9">Q.A.</text>
<text x="686.4" y="532.8">ISSUED</text>
<text x="686.4" y="536.8">COMMENTS</text>
</g>
<g font-size="2.2">
<text x="816.9" y="497.1">THIRD ANGLE PROJECTION</text>
<text x="705.9" y="504.9">NAME</text>
<text x="726" y="505.2">DATE</text>
</g>
<text font-size="2.1" x="642.8" y="537.6">63</text>
</svg>
